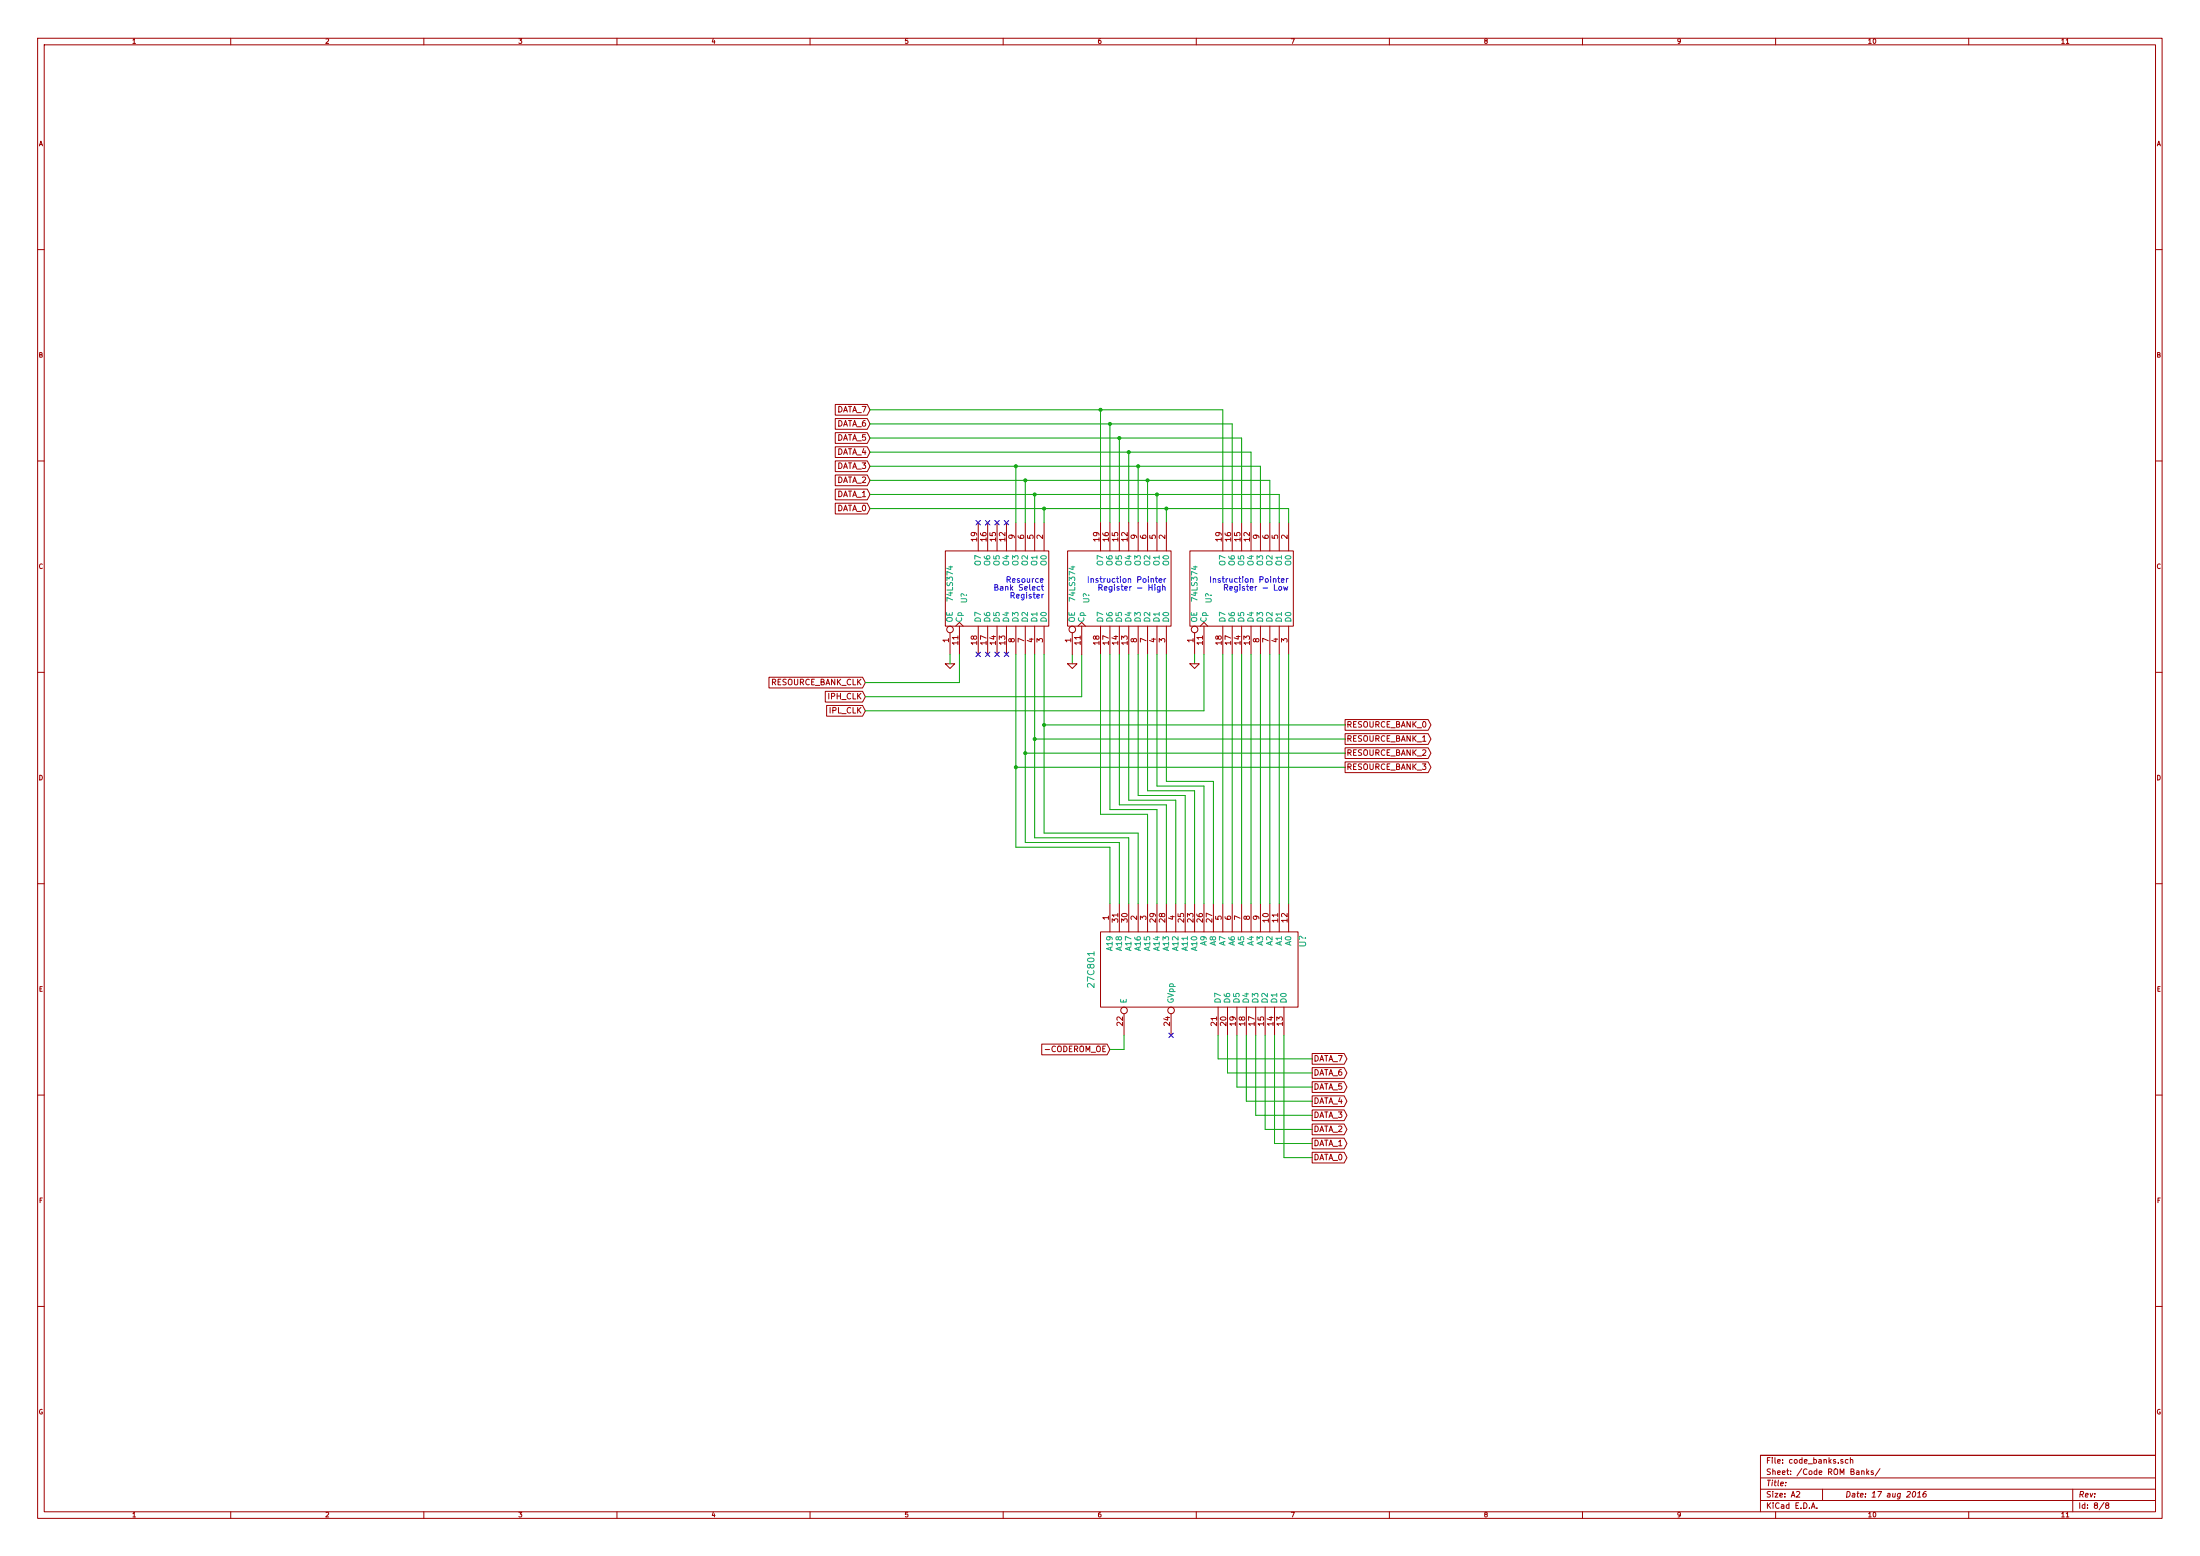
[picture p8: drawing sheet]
<svg xmlns="http://www.w3.org/2000/svg" width="594mm" height="420mm" viewBox="0 0 594 420" stroke-linecap="round" stroke-linejoin="round" font-family="sans-serif">
<g fill="none" stroke="#a00000" stroke-width=".27">
<path d="M10.2 10.3h573.6v399.7h-573.6zM11.9 12.1h570.2v396.1h-570.2zM62.3 10.3v1.8M114.5 10.3v1.8M166.6 10.3v1.8M218.7 10.3v1.8M270.9 10.3v1.8M323 10.3v1.8M375.2 10.3v1.8M427.3 10.3v1.8M479.5 10.3v1.8M531.6 10.3v1.8"/>
<path d="M10.2 67.4h1.7M582.1 67.4h1.7M225.6 116.8h8.6l.7 1.5-.7 1.4h-8.6zM225.6 113h8.6l.7 1.5-.7 1.4h-8.6zM225.6 109.2h8.6l.7 1.5-.7 1.4h-8.6zM10.2 124.5h1.7M225.6 135.9h8.6l.7 1.4-.7 1.5h-8.6zM225.6 132.1h8.6l.7 1.4-.7 1.5h-8.6zM225.6 128.3h8.6l.7 1.4-.7 1.5h-8.6zM225.6 124.5h8.6l.7 1.4-.7 1.4h-8.6zM225.6 120.6h8.6l.7 1.5-.7 1.4h-8.6zM582.1 124.5h1.7"/>
<path d="M255.3 148.8h27.9v20.3h-27.9zM264.2 141.1v7.7M266.7 141.1v7.7M269.2 141.1v7.7M271.8 141.1v7.7M274.3 141.1v7.7M276.9 141.1v7.7M279.4 141.1v7.7M281.9 141.1v7.7M288.3 148.8h27.9v20.3h-27.9zM297.2 141.1v7.7M299.7 141.1v7.7"/>
<path d="M302.3 141.1v7.7M304.8 141.1v7.7M307.3 141.1v7.7M309.9 141.1v7.7M312.4 141.1v7.7M315 141.1v7.7M321.3 148.8h27.9v20.3h-27.9zM330.2 141.1v7.7M332.7 141.1v7.7M335.3 141.1v7.7M337.8 141.1v7.7M340.4 141.1v7.7"/>
<path d="M342.9 141.1v7.7M345.4 141.1v7.7M348 141.1v7.7M255.3 179.2h2.5l-1.3 1.3zM256.5 170.9v5.8M258.1 169.1l1-1 1 1M259.1 169.1v7.6M264.2 169.1v7.6M266.7 169.1v7.6M269.2 169.1v7.6M271.8 169.1v7.6M274.3 169.1v7.6"/>
<path d="M276.9 169.1v7.6M279.4 169.1v7.6M281.9 169.1v7.6M288.3 179.2h2.5l-1.2 1.3zM289.6 170.9v5.8M291.1 169.1l1-1 1 1M292.1 169.1v7.6M297.2 169.1v7.6M299.7 169.1v7.6M302.3 169.1v7.6M304.8 169.1v7.6M307.3 169.1v7.6"/>
<path d="M309.9 169.1v7.6M312.4 169.1v7.6M315 169.1v7.6M321.3 179.2h2.5l-1.2 1.3zM322.6 170.9v5.8M324.1 169.1l1-1 1 1M325.1 169.1v7.6M330.2 169.1v7.6M332.7 169.1v7.6M335.3 169.1v7.6M337.8 169.1v7.6M340.4 169.1v7.6"/>
<path d="M342.9 169.1v7.6M345.4 169.1v7.6M348 169.1v7.6M10.2 181.6h1.7M207.6 182.9h25.3l.8 1.4-.8 1.5h-25.3zM222.9 186.7h10l.8 1.4-.8 1.5h-10zM223.2 190.5h9.7l.8 1.4-.8 1.5h-9.7zM363.2 194.3h22.4l.8 1.4-.8 1.5h-22.4zM363.2 198.1h22.4l.8 1.5-.8 1.4h-22.4zM582.1 181.6h1.7M363.2 201.9h22.4l.8 1.5-.8 1.4h-22.4zM363.2 205.7h22.4l.8 1.5-.8 1.4h-22.4z"/>
<path d="M10.2 238.6h1.7M582.1 238.6h1.7M297.2 251.6h53.3v20.3h-53.3zM299.7 244v7.6M302.3 244v7.6M304.8 244v7.6M307.3 244v7.6M309.9 244v7.6M312.4 244v7.6M315 244v7.6M317.5 244v7.6M320 244v7.6"/>
<path d="M322.6 244v7.6M325.1 244v7.6M327.7 244v7.6M330.2 244v7.6M332.7 244v7.6M335.3 244v7.6M337.8 244v7.6M340.4 244v7.6M342.9 244v7.6M345.4 244v7.6M348 244v7.6M303.5 273.7v5.9"/>
<path d="M316.2 273.7v5.9M328.9 271.9v7.7M331.5 271.9v7.7M334 271.9v7.7M336.5 271.9v7.7M339.1 271.9v7.7M341.6 271.9v7.7M344.2 271.9v7.7M346.7 271.9v7.7M10.2 295.7h1.7M281.3 281.9h17.7l.7 1.5-.7 1.4h-17.7zM354.3 299.7h8.7l.7 1.5-.7 1.4h-8.7z"/>
<path d="M354.3 295.9h8.7l.7 1.4-.7 1.5h-8.7zM354.3 292.1h8.7l.7 1.4-.7 1.5h-8.7zM354.3 288.3h8.7l.7 1.4-.7 1.5h-8.7zM354.3 284.5h8.7l.7 1.4-.7 1.5h-8.7zM582.1 295.7h1.7M354.3 311.1h8.7l.7 1.5-.7 1.4h-8.7zM354.3 307.3h8.7l.7 1.5-.7 1.4h-8.7zM354.3 303.5h8.7l.7 1.5-.7 1.4h-8.7zM10.2 352.8h1.7M582.1 352.8h1.7M475.4 399.1h106.7M497.6 394.2l-.3-.1-.2 .2 .5 .4v.3h-.5"/>
<path d="M499 394.2l-.4-.1-.3 .3 .1 .6h.6M499.7 394.3l.6-.1v.9M499.7 393.6v1.5M502.7 397.3l.6-.1 .1 1M502.7 397.1v1.1M504.1 396.6v1.6M504.2 397.6l.5 .6M504.7 397.1l-.6 .6M505.8 397.2l-.3-.1-.2 .3 .5 .3v.4h-.5M507.7 396.6l-1.3 1.9M582.1 393h-106.7v15.2M62.3 408.2v1.8"/>
<path d="M114.5 408.2v1.8M166.6 408.2v1.8M218.7 408.2v1.8M270.9 408.2v1.8M323 408.2v1.8M375.2 408.2v1.8M427.3 408.2v1.8M475.4 405.2h106.7M475.4 402.1h106.7M479.5 408.2v1.8M482.2 400.3v.1M485.1 402.9l.6-.2 .3 .5-.9 1.1h.9"/>
<path d="M489.1 407.3l.5-1.5 .5 1.5M489.3 406.9h.7M490.6 407.2v.1M492.2 402.1v3.1M516.6 402.9l.3-.2a.76 .76 0 0 1 .4 .9 .76 .76 0 0 1-.8 .6l-.1-.9zM517.8 404.3h.8M517.9 403.2l.5-.5-.2 1.6M520.1 402.7h-.3a.99 .99 0 0 0-.3 1.6l.5-.2 .1-.6-.5-.2-.3 .3M531.6 408.2v1.8M559.7 402.1v6.1M568.1 405.7l-1.2 2M568.9 406.4l-.3-.2 .1-.3h.6l.1 .4-.8 .4 .1 .5 .2 .1 .6-.3v-.3l-.3-.3"/>
<circle cx="256.5" cy="170" r=".89"/>
<circle cx="289.6" cy="170" r=".89"/>
<circle cx="322.6" cy="170" r=".89"/>
<circle cx="303.5" cy="272.8" r=".89"/>
<circle cx="316.2" cy="272.8" r=".89"/>
</g>
<g fill="none" stroke="#00f" stroke-width=".27">
<path d="M268.6 158.6l.7-.1 .1-.5-.8-.1v1.5h.6l.3-.5-.4-.3M293.9 155.7v1.5M294.6 156.4l.6-.1 .1 .9M294.6 156.2v1M296.7 158.7l.8-.1 .1-.6-.9-.1v1.5M297.1 158.7l.5 .7M298.2 158.9l.7-.2v-.3h-.5l-.2 .2 .1 .7h.6M314.4 156.2v1M314.8 156.2l-.4 .3M326.9 155.7v1.5M327.6 156.4l.6-.1 .1 .9M327.6 156.2v1"/>
<path d="M330.6 158.7l.8-.1v-.6l-.8-.1v1.5M331 158.7l.5 .7M332.1 158.9l.7-.2-.1-.3h-.4l-.2 .2 .1 .7h.5M346.6 158.4l.3 1 .3-.7 .3 .7 .3-1M347.4 156.2v1M347.8 156.2l-.4 .3"/>
</g>
<g fill="none" stroke="#00a000" stroke-width=".27">
<path d="M234.9 118.3h100.4v22.8M234.9 114.5h97.8v26.6M234.9 110.7h95.3v30.4M297.2 110.7v30.4M299.7 114.5v26.6M302.3 118.3v22.8M234.9 137.3h113.1v3.8M234.9 133.5h110.5v7.6M234.9 129.7h108v11.4M234.9 125.9h105.5v15.2M234.9 122.1h102.9v19M274.3 125.9v15.2"/>
<path d="M276.9 129.7v11.4M279.4 133.5v7.6M281.9 137.3v3.8M304.8 122.1v19M307.3 125.9v15.2M309.9 129.7v11.4M312.4 133.5v7.6M315 137.3v3.8M256.5 176.7v2.5M259.1 176.7v7.6h-25.4M274.3 176.7v52.1h25.4v15.2M276.9 176.7v50.8h25.4v16.5"/>
<path d="M279.4 176.7v49.5h25.4v17.8M281.9 176.7v48.3h25.4v19M289.6 176.7v2.5M292.1 176.7v11.4h-58.4M297.2 176.7v43.2h12.7v24.1M299.7 176.7v41.9h12.7v25.4M302.3 176.7v40.6h12.7v26.7M304.8 176.7v39.4h12.7v27.9M307.3 176.7v38.1h12.7v29.2M309.9 176.7v36.8h12.7v30.5M312.4 176.7v35.6h12.7v31.7M315 176.7v34.3h12.7v33"/>
<path d="M322.6 176.7v2.5M325.1 176.7v15.2h-91.4M330.2 176.7v67.3M332.7 176.7v67.3M335.3 176.7v67.3M337.8 176.7v67.3M340.4 176.7v67.3M342.9 176.7v67.3M345.4 176.7v67.3M348 176.7v67.3M279.4 199.6h83.8M281.9 195.7h81.3"/>
<path d="M274.3 207.2h88.9M276.9 203.4h86.3M303.5 279.6v3.8h-3.8M328.9 279.6v6.3h25.4M331.5 279.6v10.1h22.8M334 279.6v13.9h20.3M336.5 279.6v17.7h17.8M339.1 279.6v21.6h15.2M341.6 279.6v25.4h12.7M344.2 279.6v29.2h10.1M346.7 279.6v33h7.6"/>
</g>
<g fill="#00a000" stroke="#00a000" stroke-width=".27">
<circle cx="297.2" cy="110.7" r=".41"/>
<circle cx="299.7" cy="114.5" r=".41"/>
<circle cx="302.3" cy="118.3" r=".41"/>
<circle cx="304.8" cy="122.1" r=".41"/>
<circle cx="307.3" cy="125.9" r=".41"/>
<circle cx="309.9" cy="129.7" r=".41"/>
<circle cx="312.4" cy="133.5" r=".41"/>
<circle cx="315" cy="137.3" r=".41"/>
<circle cx="281.9" cy="137.3" r=".41"/>
<circle cx="279.4" cy="133.5" r=".41"/>
<circle cx="276.9" cy="129.7" r=".41"/>
<circle cx="274.3" cy="125.9" r=".41"/>
<circle cx="281.9" cy="195.7" r=".41"/>
<circle cx="279.4" cy="199.6" r=".41"/>
<circle cx="276.9" cy="203.4" r=".41"/>
<circle cx="274.3" cy="207.2" r=".41"/>
</g>
<path d="M295.4 257v1" fill="none" stroke="#00a0a0" stroke-width=".27"/>
<g fill="none" stroke="#0000c0" stroke-width=".27">
<path d="M263.6 140.5l1.2 1.2M264.8 140.5l-1.2 1.2M266.1 140.5l1.2 1.2M267.3 140.5l-1.2 1.2M268.6 140.5l1.2 1.2M269.8 140.5l-1.2 1.2M271.2 140.5l1.2 1.2M272.4 140.5l-1.2 1.2M263.6 176.1l1.2 1.2M264.8 176.1l-1.2 1.2M266.1 176.1l1.2 1.2M267.3 176.1l-1.2 1.2"/>
<path d="M268.6 176.1l1.2 1.2M269.8 176.1l-1.2 1.2M271.2 176.1l1.2 1.2M272.4 176.1l-1.2 1.2M315.6 279l1.2 1.2M316.8 279l-1.2 1.2"/>
</g>
<g font-size="2.5" fill="#00a0a0">
<text x="352.8" y="255.8" transform="rotate(-90 352.8 255.8)">U?</text>
<text x="295.6" y="266.1" transform="rotate(-90 295.6 266.1)">27C801</text>
</g>
<g font-size="2.1" fill="#a00000">
<text x="225.8" y="111.4">DATA_7</text>
<text x="225.8" y="119">DATA_5</text>
<text x="225.8" y="115.2">DATA_6</text>
<text x="225.8" y="122.9">DATA_4</text>
<text x="225.8" y="130.5">DATA_2</text>
<text x="225.8" y="126.7">DATA_3</text>
<text x="225.8" y="134.3">DATA_1</text>
<text x="225.8" y="138.1">DATA_0</text>
<text x="263.9" y="146.1" transform="rotate(-90 263.9 146.1)">19</text>
<text x="266.4" y="146.1" transform="rotate(-90 266.4 146.1)">16</text>
<text x="269" y="146.1" transform="rotate(-90 269 146.1)">15</text>
<text x="271.5" y="146.1" transform="rotate(-90 271.5 146.1)">12</text>
<text x="274.1" y="145.5" transform="rotate(-90 274.1 145.5)">9</text>
<text x="276.6" y="145.5" transform="rotate(-90 276.6 145.5)">6</text>
<text x="279.1" y="145.5" transform="rotate(-90 279.1 145.5)">5</text>
<text x="281.7" y="145.5" transform="rotate(-90 281.7 145.5)">2</text>
<text x="296.9" y="146.1" transform="rotate(-90 296.9 146.1)">19</text>
<text x="299.5" y="146.1" transform="rotate(-90 299.5 146.1)">16</text>
<text x="302" y="146.1" transform="rotate(-90 302 146.1)">15</text>
<text x="304.5" y="146.1" transform="rotate(-90 304.5 146.1)">12</text>
<text x="307.1" y="145.5" transform="rotate(-90 307.1 145.5)">9</text>
<text x="309.6" y="145.5" transform="rotate(-90 309.6 145.5)">6</text>
<text x="312.2" y="145.5" transform="rotate(-90 312.2 145.5)">5</text>
<text x="314.7" y="145.5" transform="rotate(-90 314.7 145.5)">2</text>
<text x="329.9" y="146.1" transform="rotate(-90 329.9 146.1)">19</text>
<text x="332.5" y="146.1" transform="rotate(-90 332.5 146.1)">16</text>
<text x="335" y="146.1" transform="rotate(-90 335 146.1)">15</text>
<text x="337.6" y="146.1" transform="rotate(-90 337.6 146.1)">12</text>
<text x="340.1" y="145.5" transform="rotate(-90 340.1 145.5)">9</text>
<text x="342.6" y="145.5" transform="rotate(-90 342.6 145.5)">6</text>
<text x="345.2" y="145.5" transform="rotate(-90 345.2 145.5)">5</text>
<text x="347.7" y="145.5" transform="rotate(-90 347.7 145.5)">2</text>
<text x="256.3" y="173.5" transform="rotate(-90 256.3 173.5)">1</text>
<text x="274.1" y="173.5" transform="rotate(-90 274.1 173.5)">8</text>
<text x="276.6" y="173.5" transform="rotate(-90 276.6 173.5)">7</text>
<text x="279.1" y="173.5" transform="rotate(-90 279.1 173.5)">4</text>
<text x="281.7" y="173.5" transform="rotate(-90 281.7 173.5)">3</text>
<text x="289.3" y="173.5" transform="rotate(-90 289.3 173.5)">1</text>
<text x="307.1" y="173.5" transform="rotate(-90 307.1 173.5)">8</text>
<text x="309.6" y="173.5" transform="rotate(-90 309.6 173.5)">7</text>
<text x="312.2" y="173.5" transform="rotate(-90 312.2 173.5)">4</text>
<text x="314.7" y="173.5" transform="rotate(-90 314.7 173.5)">3</text>
<text x="322.3" y="173.5" transform="rotate(-90 322.3 173.5)">1</text>
<text x="340.1" y="173.5" transform="rotate(-90 340.1 173.5)">8</text>
<text x="342.6" y="173.5" transform="rotate(-90 342.6 173.5)">7</text>
<text x="345.2" y="173.5" transform="rotate(-90 345.2 173.5)">4</text>
<text x="347.7" y="173.5" transform="rotate(-90 347.7 173.5)">3</text>
<text x="258.8" y="174.1" transform="rotate(-90 258.8 174.1)">11</text>
<text x="263.9" y="174.1" transform="rotate(-90 263.9 174.1)">18</text>
<text x="266.4" y="174.1" transform="rotate(-90 266.4 174.1)">17</text>
<text x="269" y="174.1" transform="rotate(-90 269 174.1)">14</text>
<text x="271.5" y="174.1" transform="rotate(-90 271.5 174.1)">13</text>
<text x="291.8" y="174.1" transform="rotate(-90 291.8 174.1)">11</text>
<text x="296.9" y="174.1" transform="rotate(-90 296.9 174.1)">18</text>
<text x="299.5" y="174.1" transform="rotate(-90 299.5 174.1)">17</text>
<text x="302" y="174.1" transform="rotate(-90 302 174.1)">14</text>
<text x="304.5" y="174.1" transform="rotate(-90 304.5 174.1)">13</text>
<text x="324.9" y="174.1" transform="rotate(-90 324.9 174.1)">11</text>
<text x="329.9" y="174.1" transform="rotate(-90 329.9 174.1)">18</text>
<text x="332.5" y="174.1" transform="rotate(-90 332.5 174.1)">17</text>
<text x="335" y="174.1" transform="rotate(-90 335 174.1)">14</text>
<text x="337.6" y="174.1" transform="rotate(-90 337.6 174.1)">13</text>
<text x="207.9" y="185.1">RESOURCE_BANK_CLK</text>
<text x="223.7" y="188.9">IPH_CLK</text>
<text x="223.9" y="192.7">IPL_CLK</text>
<text x="363.6" y="196.5">RESOURCE_BANK_0</text>
<text x="363.6" y="200.3">RESOURCE_BANK_1</text>
<text x="363.6" y="204.1">RESOURCE_BANK_2</text>
<text x="363.6" y="207.9">RESOURCE_BANK_3</text>
<text x="299.5" y="248.4" transform="rotate(-90 299.5 248.4)">1</text>
<text x="302" y="249" transform="rotate(-90 302 249)">31</text>
<text x="304.5" y="249" transform="rotate(-90 304.5 249)">30</text>
<text x="307.1" y="248.4" transform="rotate(-90 307.1 248.4)">2</text>
<text x="309.6" y="248.4" transform="rotate(-90 309.6 248.4)">3</text>
<text x="312.2" y="249" transform="rotate(-90 312.2 249)">29</text>
<text x="314.7" y="249" transform="rotate(-90 314.7 249)">28</text>
<text x="317.2" y="248.4" transform="rotate(-90 317.2 248.4)">4</text>
<text x="319.8" y="249" transform="rotate(-90 319.8 249)">25</text>
<text x="322.3" y="249" transform="rotate(-90 322.3 249)">23</text>
<text x="324.9" y="249" transform="rotate(-90 324.9 249)">26</text>
<text x="327.4" y="249" transform="rotate(-90 327.4 249)">27</text>
<text x="329.9" y="248.4" transform="rotate(-90 329.9 248.4)">5</text>
<text x="332.5" y="248.4" transform="rotate(-90 332.5 248.4)">6</text>
<text x="335" y="248.4" transform="rotate(-90 335 248.4)">7</text>
<text x="337.6" y="248.4" transform="rotate(-90 337.6 248.4)">8</text>
<text x="340.1" y="248.4" transform="rotate(-90 340.1 248.4)">9</text>
<text x="342.6" y="249" transform="rotate(-90 342.6 249)">10</text>
<text x="345.2" y="249" transform="rotate(-90 345.2 249)">11</text>
<text x="347.7" y="249" transform="rotate(-90 347.7 249)">12</text>
<text x="303.3" y="276.9" transform="rotate(-90 303.3 276.9)">22</text>
<text x="316" y="276.9" transform="rotate(-90 316 276.9)">24</text>
<text x="328.7" y="276.9" transform="rotate(-90 328.7 276.9)">21</text>
<text x="331.2" y="276.9" transform="rotate(-90 331.2 276.9)">20</text>
<text x="333.8" y="276.9" transform="rotate(-90 333.8 276.9)">19</text>
<text x="336.3" y="276.9" transform="rotate(-90 336.3 276.9)">18</text>
<text x="338.8" y="276.9" transform="rotate(-90 338.8 276.9)">17</text>
<text x="341.4" y="276.9" transform="rotate(-90 341.4 276.9)">15</text>
<text x="343.9" y="276.9" transform="rotate(-90 343.9 276.9)">14</text>
<text x="346.5" y="276.9" transform="rotate(-90 346.5 276.9)">13</text>
<text x="282.8" y="284.1">-CODEROM_OE</text>
<text x="354.7" y="286.7">DATA_7</text>
<text x="354.7" y="290.5">DATA_6</text>
<text x="354.7" y="298.1">DATA_4</text>
<text x="354.7" y="294.3">DATA_5</text>
<text x="354.7" y="305.7">DATA_2</text>
<text x="354.7" y="301.9">DATA_3</text>
<text x="354.7" y="309.5">DATA_1</text>
<text x="354.7" y="313.4">DATA_0</text>
<text x="476.9" y="395.3">File: code_banks.sch</text>
<text x="476.9" y="401.4">Title:</text>
<text x="476.9" y="398.3">Sheet: /Code ROM Banks/</text>
<text x="476.9" y="407.5">KiCad E.D.A.</text>
<text x="476.9" y="404.4">Size: A2</text>
<text x="498.2" y="404.4">Date: 17 aug 2016</text>
<text x="561.2" y="404.4">Rev:</text>
<text x="561.2" y="407.5">Id: 8/8</text>
</g>
<g font-size="2.1" fill="#00a0a0">
<text x="264.9" y="152.6" transform="rotate(-90 264.9 152.6)">O7</text>
<text x="267.5" y="152.6" transform="rotate(-90 267.5 152.6)">O6</text>
<text x="270" y="152.6" transform="rotate(-90 270 152.6)">O5</text>
<text x="272.5" y="152.6" transform="rotate(-90 272.5 152.6)">O4</text>
<text x="275.1" y="152.6" transform="rotate(-90 275.1 152.6)">O3</text>
<text x="277.6" y="152.6" transform="rotate(-90 277.6 152.6)">O2</text>
<text x="280.2" y="152.6" transform="rotate(-90 280.2 152.6)">O1</text>
<text x="282.7" y="152.6" transform="rotate(-90 282.7 152.6)">O0</text>
<text x="297.9" y="152.6" transform="rotate(-90 297.9 152.6)">O7</text>
<text x="300.5" y="152.6" transform="rotate(-90 300.5 152.6)">O6</text>
<text x="303" y="152.6" transform="rotate(-90 303 152.6)">O5</text>
<text x="305.6" y="152.6" transform="rotate(-90 305.6 152.6)">O4</text>
<text x="308.1" y="152.6" transform="rotate(-90 308.1 152.6)">O3</text>
<text x="310.6" y="152.6" transform="rotate(-90 310.6 152.6)">O2</text>
<text x="313.2" y="152.6" transform="rotate(-90 313.2 152.6)">O1</text>
<text x="315.7" y="152.6" transform="rotate(-90 315.7 152.6)">O0</text>
<text x="331" y="152.6" transform="rotate(-90 331 152.6)">O7</text>
<text x="333.5" y="152.6" transform="rotate(-90 333.5 152.6)">O6</text>
<text x="336" y="152.6" transform="rotate(-90 336 152.6)">O5</text>
<text x="338.6" y="152.6" transform="rotate(-90 338.6 152.6)">O4</text>
<text x="341.1" y="152.6" transform="rotate(-90 341.1 152.6)">O3</text>
<text x="343.7" y="152.6" transform="rotate(-90 343.7 152.6)">O2</text>
<text x="346.2" y="152.6" transform="rotate(-90 346.2 152.6)">O1</text>
<text x="348.7" y="152.6" transform="rotate(-90 348.7 152.6)">O0</text>
<text x="257.4" y="161.9" transform="rotate(-90 257.4 161.9)">74LS374</text>
<text x="290.4" y="161.9" transform="rotate(-90 290.4 161.9)">74LS374</text>
<text x="323.4" y="161.9" transform="rotate(-90 323.4 161.9)">74LS374</text>
<text x="261.2" y="162.9" transform="rotate(-90 261.2 162.9)">U?</text>
<text x="294.2" y="162.9" transform="rotate(-90 294.2 162.9)">U?</text>
<text x="327.2" y="162.9" transform="rotate(-90 327.2 162.9)">U?</text>
<text x="257.3" y="168.1" transform="rotate(-90 257.3 168.1)">OE</text>
<text x="259.8" y="168.1" transform="rotate(-90 259.8 168.1)">Cp</text>
<text x="264.9" y="168.1" transform="rotate(-90 264.9 168.1)">D7</text>
<text x="267.5" y="168.1" transform="rotate(-90 267.5 168.1)">D6</text>
<text x="270" y="168.1" transform="rotate(-90 270 168.1)">D5</text>
<text x="272.5" y="168.1" transform="rotate(-90 272.5 168.1)">D4</text>
<text x="275.1" y="168.1" transform="rotate(-90 275.1 168.1)">D3</text>
<text x="277.6" y="168.1" transform="rotate(-90 277.6 168.1)">D2</text>
<text x="280.2" y="168.1" transform="rotate(-90 280.2 168.1)">D1</text>
<text x="282.7" y="168.1" transform="rotate(-90 282.7 168.1)">D0</text>
<text x="290.3" y="168.1" transform="rotate(-90 290.3 168.1)">OE</text>
<text x="292.9" y="168.1" transform="rotate(-90 292.9 168.1)">Cp</text>
<text x="297.9" y="168.1" transform="rotate(-90 297.9 168.1)">D7</text>
<text x="300.5" y="168.1" transform="rotate(-90 300.5 168.1)">D6</text>
<text x="303" y="168.1" transform="rotate(-90 303 168.1)">D5</text>
<text x="305.6" y="168.1" transform="rotate(-90 305.6 168.1)">D4</text>
<text x="308.1" y="168.1" transform="rotate(-90 308.1 168.1)">D3</text>
<text x="310.6" y="168.1" transform="rotate(-90 310.6 168.1)">D2</text>
<text x="313.2" y="168.1" transform="rotate(-90 313.2 168.1)">D1</text>
<text x="315.7" y="168.1" transform="rotate(-90 315.7 168.1)">D0</text>
<text x="323.3" y="168.1" transform="rotate(-90 323.3 168.1)">OE</text>
<text x="325.9" y="168.1" transform="rotate(-90 325.9 168.1)">Cp</text>
<text x="331" y="168.1" transform="rotate(-90 331 168.1)">D7</text>
<text x="333.5" y="168.1" transform="rotate(-90 333.5 168.1)">D6</text>
<text x="336" y="168.1" transform="rotate(-90 336 168.1)">D5</text>
<text x="338.6" y="168.1" transform="rotate(-90 338.6 168.1)">D4</text>
<text x="341.1" y="168.1" transform="rotate(-90 341.1 168.1)">D3</text>
<text x="343.7" y="168.1" transform="rotate(-90 343.7 168.1)">D2</text>
<text x="346.2" y="168.1" transform="rotate(-90 346.2 168.1)">D1</text>
<text x="348.7" y="168.1" transform="rotate(-90 348.7 168.1)">D0</text>
<text x="300.5" y="256.5" transform="rotate(-90 300.5 256.5)">A19</text>
<text x="303" y="256.5" transform="rotate(-90 303 256.5)">A18</text>
<text x="305.6" y="256.5" transform="rotate(-90 305.6 256.5)">A17</text>
<text x="308.1" y="256.5" transform="rotate(-90 308.1 256.5)">A16</text>
<text x="310.6" y="256.5" transform="rotate(-90 310.6 256.5)">A15</text>
<text x="313.2" y="256.5" transform="rotate(-90 313.2 256.5)">A14</text>
<text x="315.7" y="256.5" transform="rotate(-90 315.7 256.5)">A13</text>
<text x="318.3" y="256.5" transform="rotate(-90 318.3 256.5)">A12</text>
<text x="320.8" y="256.5" transform="rotate(-90 320.8 256.5)">A11</text>
<text x="323.3" y="256.5" transform="rotate(-90 323.3 256.5)">A10</text>
<text x="325.9" y="255.4" transform="rotate(-90 325.9 255.4)">A9</text>
<text x="328.4" y="255.4" transform="rotate(-90 328.4 255.4)">A8</text>
<text x="331" y="255.4" transform="rotate(-90 331 255.4)">A7</text>
<text x="333.5" y="255.4" transform="rotate(-90 333.5 255.4)">A6</text>
<text x="336" y="255.4" transform="rotate(-90 336 255.4)">A5</text>
<text x="338.6" y="255.4" transform="rotate(-90 338.6 255.4)">A4</text>
<text x="341.1" y="255.4" transform="rotate(-90 341.1 255.4)">A3</text>
<text x="343.7" y="255.4" transform="rotate(-90 343.7 255.4)">A2</text>
<text x="346.2" y="255.4" transform="rotate(-90 346.2 255.4)">A1</text>
<text x="348.7" y="255.4" transform="rotate(-90 348.7 255.4)">A0</text>
<text x="304.3" y="270.9" transform="rotate(-90 304.3 270.9)">E</text>
<text x="317" y="270.9" transform="rotate(-90 317 270.9)">GVpp</text>
<text x="329.7" y="270.9" transform="rotate(-90 329.7 270.9)">D7</text>
<text x="332.2" y="270.9" transform="rotate(-90 332.2 270.9)">D6</text>
<text x="334.8" y="270.9" transform="rotate(-90 334.8 270.9)">D5</text>
<text x="337.3" y="270.9" transform="rotate(-90 337.3 270.9)">D4</text>
<text x="339.9" y="270.9" transform="rotate(-90 339.9 270.9)">D3</text>
<text x="342.4" y="270.9" transform="rotate(-90 342.4 270.9)">D2</text>
<text x="344.9" y="270.9" transform="rotate(-90 344.9 270.9)">D1</text>
<text x="347.5" y="270.9" transform="rotate(-90 347.5 270.9)">D0</text>
</g>
<g font-size="2.1" fill="#00f">
<text x="269.9" y="159.5">Bank Select</text>
<text x="272.3" y="157.4">Resource</text>
<text x="273.5" y="161.7">Register</text>
<text x="296.1" y="157.4">Instruction Pointer</text>
<text x="299.9" y="159.5">Register - High</text>
<text x="329.1" y="157.4">Instruction Pointer</text>
<text x="333.3" y="159.5">Register - Low</text>
</g>
<g font-size="1.8" fill="#a00000">
<text x="35.8" y="11.9">1</text>
<text x="87.9" y="11.9">2</text>
<text x="140.1" y="11.9">3</text>
<text x="192.2" y="11.9">4</text>
<text x="244.3" y="11.9">5</text>
<text x="296.5" y="11.9">6</text>
<text x="348.6" y="11.9">7</text>
<text x="400.8" y="11.9">8</text>
<text x="452.9" y="11.9">9</text>
<text x="504.6" y="11.9">10</text>
<text x="556.7" y="11.9">11</text>
<text x="10.4" y="39.5">A</text>
<text x="582.3" y="39.5">A</text>
<text x="10.4" y="96.6">B</text>
<text x="582.3" y="96.6">B</text>
<text x="10.4" y="153.7">C</text>
<text x="582.3" y="153.7">C</text>
<text x="10.4" y="210.7">D</text>
<text x="582.3" y="210.7">D</text>
<text x="10.5" y="267.8">E</text>
<text x="582.4" y="267.8">E</text>
<text x="10.5" y="324.9">F</text>
<text x="582.4" y="324.9">F</text>
<text x="10.4" y="382">G</text>
<text x="582.3" y="382">G</text>
<text x="35.8" y="409.7">1</text>
<text x="87.9" y="409.7">2</text>
<text x="140.1" y="409.7">3</text>
<text x="192.2" y="409.7">4</text>
<text x="244.3" y="409.7">5</text>
<text x="296.5" y="409.7">6</text>
<text x="348.6" y="409.7">7</text>
<text x="400.8" y="409.7">8</text>
<text x="452.9" y="409.7">9</text>
<text x="504.6" y="409.7">10</text>
<text x="556.7" y="409.7">11</text>
</g>
</svg>
